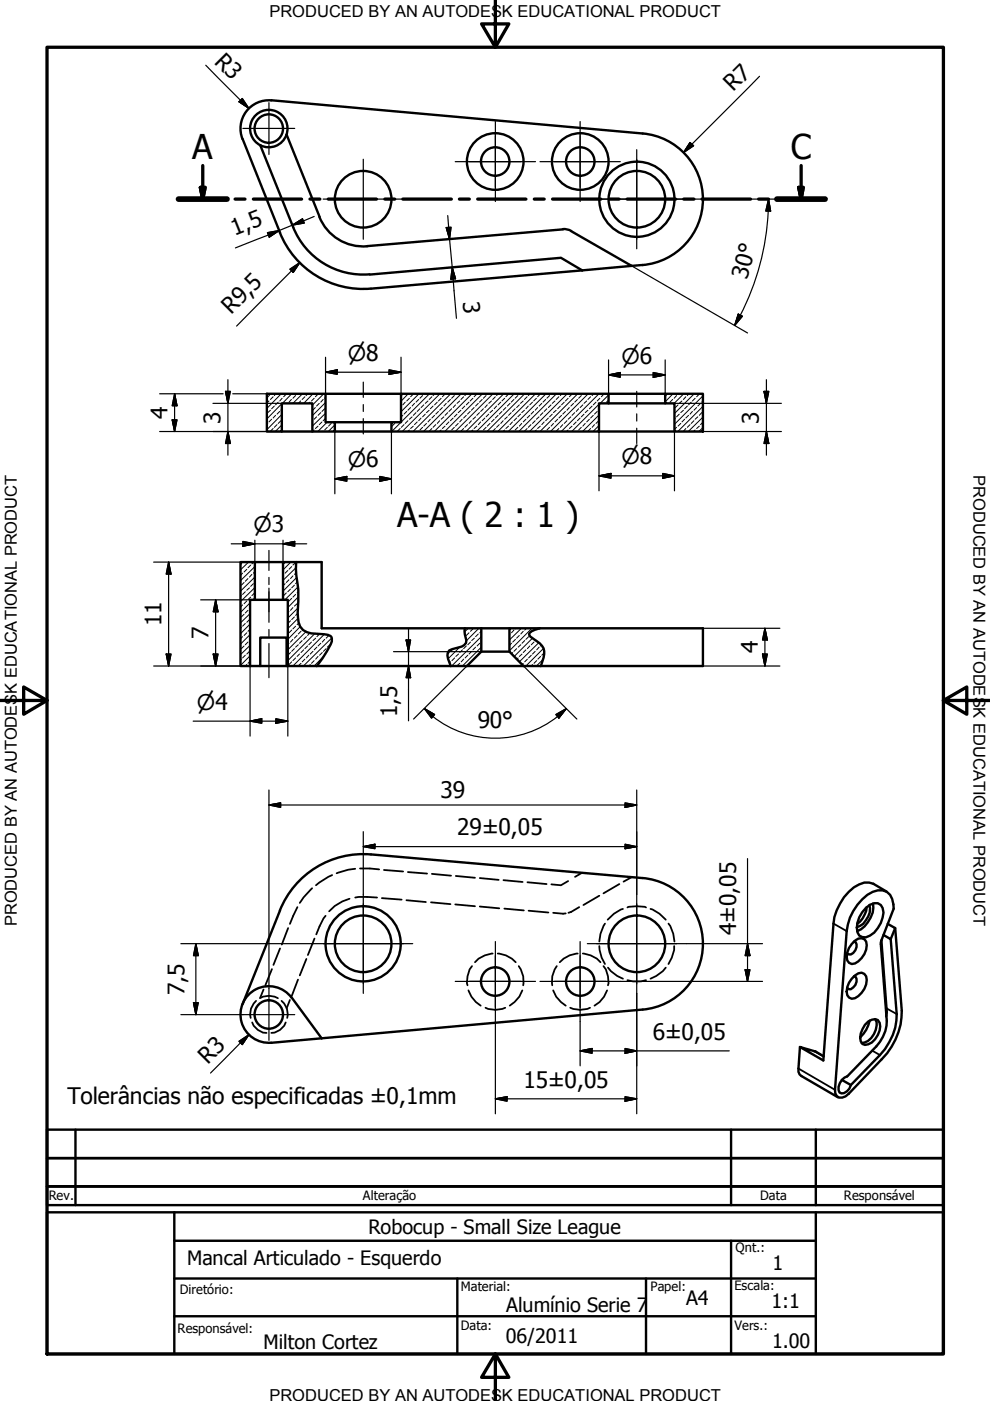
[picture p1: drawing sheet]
<svg xmlns="http://www.w3.org/2000/svg" width="210mm" height="297mm" viewBox="0 0 210 297" stroke-linecap="round" stroke-linejoin="round" font-family="sans-serif">
<!-- layer: Hidden (ISO) -->
<g fill="none" stroke="#000" stroke-width=".38">
<path d="M61.1 196.8l-1.3 3.5M63.1 192.3l-1.6 3.6M66.2 188.3l-1.8 1.9-.8 1.2M66.7 199l-1.4 3.5M69 194.2l-.4 .5-1.5 3.4M70.4 185.5l-.8 .4-2.6 1.8M74.1 190.5l-1.5 .6-1.6 1-1.2 1.1M75.3 184.2l-1.4 .2-2.5 .8M75.3 190.3l.8-.1 3.8 .1M76.3 184.1l4.1 .2M81 190.4l4.2 .3M81.4 184.5l4.1 .3"/>
<path d="M86.2 190.9l4.1 .3M86.5 184.9l4.1 .3M91.4 191.3l4.1 .4M91.6 185.3l4 .4M96.5 191.8l4.2 .3M96.6 185.7l4.1 .4M101.7 186.2l4 .3M101.7 192.2l4.2 .4M106.7 186.6l4.1 .4M106.9 192.6l4.2 .4M111.8 187.1l4.1 .3M112.1 193.1l4.2 .4"/>
<path d="M117.3 193.5l2.7 .2M120.5 186.8l-1.6 .9-2-.2M122.8 192.3l-2.3 1.2M123.4 185l-1.5 .9M127.1 189.9l-3.4 2M128.3 195.8l-1 2.2-.2 1.6M131.3 187.4l-3.3 2M132.1 192.7a7.4 7.4 0 0 0-3.3 2.3M133 192.4a7.8 7.8 0 0 1 4 0M133.9 186l-1.7 .9M137.9 192.7a7.4 7.4 0 0 1 3.3 2.3M141.7 195.8l.4 .5 .6 1.7 .3 1.6"/>
<path d="M53.5 216.8a3.4 3.4 0 0 0 3 2.2M54.3 212.2a3.6 3.6 0 0 0-1.2 3.6M55.1 211.6a3.8 3.8 0 0 1 3.8 0M55.9 209.8l-.7 1.7M57.7 205.5l-1.4 3.4M59.4 201.1l-1.4 3.5M59.7 212.2a3.5 3.5 0 0 1 1.2 3.6M60.6 216.8a3.4 3.4 0 0 1-3.1 2.2M61.5 212l-.7 1.8M63.2 207.7l-1.4 3.5M65 203.3l-1.4 3.5M99.3 210l.6 1.3 1 1.2 1 .7"/>
<path d="M100.1 204.8a5.2 5.2 0 0 0-1 4.1M102.9 213.7a5.2 5.2 0 0 0 4.2 0M104.5 202.2a5.6 5.6 0 0 0-3.8 1.8M105.5 202.2a5.6 5.6 0 0 1 3.8 1.8M110 204.8a5.2 5.2 0 0 1 .9 4.1M110.7 210l-.6 1.3-1 1.2-1 .7M117.3 210l.6 1.3 1 1.2 1.1 .7M118 204.8a5.2 5.2 0 0 0-.9 4.1M120.9 213.7a5.2 5.2 0 0 0 4.2 0M122.5 202.2a5.6 5.6 0 0 0-3.8 1.8M123.6 202.2a5.6 5.6 0 0 1 3.7 1.8M127.1 200.6l.5 2.5 .7 1.3"/>
<path d="M128 204.8a5.2 5.2 0 0 1 .9 4.1M128.7 210l-.6 1.3-1 1.2-1.1 .7M128.9 205.2l.6 .7 1.4 1 1.2 .6M133 207.8l1.2 .3h1.7l1.1-.3M141.2 205.2l-.7 .7-1.4 1-1.2 .6M142.9 200.6v.8l-.5 1.7-.7 1.3"/>
</g>
<!-- layer: Visible (ISO) -->
<g fill="none" stroke="#000" stroke-width=".51">
<path d="M55.2 30.8l7 17.4a16 16 0 0 0 16.2 10M57.5 21.3a6 6 0 0 0-6.1 8.2l8 19.8M57.5 21.3l78.8 7a14 14 0 0 1 12.7 14 14 14 0 0 1-12.8 13.9l-2.3 .2M60.7 28.6a4 4 0 0 1-5.5 2.2M60.7 28.6a4 4 0 0 0-2.2-5 4 4 0 0 0-5.1 2 4 4 0 0 0 1.8 5.2M60.8 28.6l7 17.4M59.3 49.3a19 19 0 0 0 19.3 11.9M67.7 46a10 10 0 0 0 10.2 6.2M119.3 48.6h.8l1 .4M119.4 48.6l-41.5 3.6M121.1 49l12.8 7.4M123.4 57.3l-4.5-2.6-40.5 3.5"/>
<path d="M123.4 57.3l-44.7 3.9M133.9 56.4l-10.5 .9M135 48.2a6 6 0 0 1-5.3-8.7 6 6 0 0 1 10.2-.8 6 6 0 0 1-3.9 9.5h-1M56.6 83.5h12.4v6h2v2h-4.8v-6h-6.4v6h-3.2zM59.8 91.5h6.4M69 83.5h16M71 91.5h12M71 89.5h12M85 83.5h44v2h-2v6h-44v-2h2zM127 91.5h16M129 85.5h12M129 83.5h12"/>
<path d="M141 83.5h8v8h-6v-6h-2zM51 119.2h3v8h-1v14h-2zM54 119.2h6M62.8 119.2h-2.8v8h1v14M62.8 119.2l-.1 1.4 .3 2.5a21.5 21.5 0 0 1 .1 6.8 4.6 4.6 0 0 0 1.2 3.7l1.7 .7a10 10 0 0 1 4.1 .6 1.45 1.45 0 0 1 0 1.7l-1.7 3-1.2 1.6M62.8 119.2h5.4v14h39.8M54 127.2h6M98.6 133.2v1.3l.3 1.2a1.63 1.63 0 0 1-1.7 1.6l-1.4 .4a1.39 1.39 0 0 0-.8 2l.6 1.5M102 133.2v5l-3 3M102 138.2h6M114.4 133.2h-6.4v5l3 3M114.4 133.2h34.6v8h-34.3"/>
<path d="M114.4 133.2a2.99 2.99 0 0 0-2.2 1.2l.3 .6 .4 .3a4.4 4.4 0 0 1 2.5 2.7l-.1 1.4-.6 1.8M53 141.2h2.2v-6h5.6v6h.2M55.2 141.2h5.6M61 141.2h53.7M59.3 193a19 19 0 0 1 19.4-11.8l57.5 5a14 14 0 0 1 12.8 13.9 14 14 0 0 1-12.7 13.9l-78.8 7.1a6 6 0 0 1-6-8.5 6 6 0 0 1 10.3-1.1M59.4 193l-8 19.9M181 199.6l.4 .2a1.81 1.81 0 0 1-1.4 2.6l-.4-.3M183.6 192.5a2.29 2.29 0 0 1 3.2-.6l.3 .6a5.6 5.6 0 0 1-1.7 5.2l-.9 .7a1.72 1.72 0 0 1-2 .1 1.72 1.72 0 0 1-.8-1.8 6 6 0 0 1 1.9-4.2zM183.8 192.3a5.2 5.2 0 0 1-2.1 3.6M184.3 191.9a4.2 4.2 0 0 1-2.6 4.7M185.1 191.6a5.8 5.8 0 0 1-3.4 5.8M186.9 199.4l1.1 15.2-.1 .9"/>
<path d="M189.4 191.8l.1 .8M189.8 196.8l1.4 17.5M61.8 211.5l6.4 8.6M180.6 207.5l1.4-1.1 .7-.2a1.7 1.7 0 0 1 .9 2.5 4.9 4.9 0 0 1-2.3 2.9l-.7 .2a1.7 1.7 0 0 1-1-2.5l.4-1zM180.6 200.1l.7-.7a1.42 1.42 0 0 1 2.3 .2 4.1 4.1 0 0 1-3 4.8 1.7 1.7 0 0 1-1-2.5l.4-.9zM181 207l.4 .1a1.81 1.81 0 0 1-1.4 2.6l-.4-.2M184.1 216.6l.7-.4 .7-.1a1.66 1.66 0 0 1 1 2.4 4 4 0 0 1-3.1 3 1.69 1.69 0 0 1-.9-2.4l.9-1.8zM184.4 216.4a6.8 6.8 0 0 1-2 3.5M185.5 216.1a3.4 3.4 0 0 1-.8 4l-.7 .6-1.3 .5M172.7 222.9l-3.1-.9 5 2.8M177 231.1a1.38 1.38 0 0 0 .6 1.5 1.38 1.38 0 0 0 1.7-.1l.7-.6M185.8 221.9l-6.2 6.3a2.67 2.67 0 0 0-1.6 3.4 1.53 1.53 0 0 0 2.1-.8l.3-.8-1.9-1"/>
<circle cx="57" cy="27.3" r="3"/>
<circle cx="105" cy="34.2" r="6"/>
<circle cx="105" cy="34.2" r="3"/>
<circle cx="123" cy="34.2" r="6"/>
<circle cx="123" cy="34.2" r="3"/>
<circle cx="77" cy="42.2" r="6"/>
<circle cx="135" cy="42.2" r="8"/>
<circle cx="57" cy="215.1" r="3"/>
<circle cx="77" cy="200.1" r="8"/>
<circle cx="77" cy="200.1" r="6"/>
<circle cx="105" cy="208.1" r="3"/>
<circle cx="123" cy="208.1" r="3"/>
<circle cx="135" cy="200.1" r="6"/>
</g>
<!-- layer: Visible Narrow (ISO) -->
<path d="M176.7 195.8l2.8 1.6M188 213.8l2.1 1.2M169.3 226.6l7.7 4.5M172.7 222.9l1.9 1.1M184.9 222.7l1.7 1" fill="none" stroke="#000" stroke-width=".38"/>
<path d="M187.3 198.2l1.5 .9 1.3 15.9a12.5 12.5 0 0 1-3.5 8.7l-6.2 6.3M188 189l-2.8-1.6a3.9 3.9 0 0 0-4.2 .7 11.6 11.6 0 0 0-4.3 7.7l-2.1 29M188.2 195.9l1.6 .9-1 2.3M189.4 191.8a2.9 2.9 0 0 0-4.4-2.7 10.8 10.8 0 0 0-5.5 8.3l-2.5 33.7M189.5 192.6l-2.7 7.2 1.2 16.7a7.8 7.8 0 0 1-2.2 5.4M191.2 214.3a14.4 14.4 0 0 1-4.3 10.3l-6.9 7.3M169.6 222l-.3 4.6v.7l.2 .5 8.2 4.8M172.7 222.9l1.9 1.1" fill="none" stroke="#000" stroke-width=".51"/>
<!-- layer: Section Line (ISO) -->
<g fill="none" stroke="#000" stroke-width=".7">
<path d="M42.5 39.7h1l-.5 2.5zM43 35.1v7.1M169.4 39.7h.9l-.4 2.5zM169.9 35.1v7.1M37.8 42.2h10.3M49.8 42.2h2.1M53.7 42.2h10.2M65.7 42.2h2.1M69.6 42.2h10.2M81.6 42.2h2.1M85.4 42.2h10.3M97.4 42.2h2.1"/>
<path d="M101.3 42.2h10.2M113.3 42.2h2.1M117.2 42.2h10.2M129.2 42.2h2.1M133 42.2h10.3M145 42.2h2.1M148.8 42.2h10.3M160.8 42.2h2.1M164.7 42.2h10.2"/>
</g>
<path d="M37.8 42.2h10.3M164.7 42.2h10.2" fill="none" stroke="#000" stroke-width="1.2"/>
<path d="M42.5 39.7l.5 2.5zM42.5 39.7h1l-.5 2.5zM169.4 39.7l.5 2.5zM169.4 39.7h.9l-.4 2.5z" fill="#000" stroke="#000" stroke-width=".7"/>
<!-- layer: Border (ISO) -->
<path d="M10 10h190v277.1h-190zM105 0v10l-2.9-4.9h5.8l-2.9 4.9M0 148.5h10l-5-2.8v5.7l5-2.9M200 148.5l5 2.9v-5.7l-5 2.8h10M105 287.1l2.9 4.9h-5.8l2.9-4.9v9.9" fill="none" stroke="#000" stroke-width=".7"/>
<!-- layer: Title (ANSI) -->
<path d="M10 257h190v30.1h-190zM37 257v30.1M173 257v30.1M37 279.1h136M37 271.1h136M97 271.1v16M155 263.1v24" fill="none" stroke="#000" stroke-width=".51"/>
<!-- layer: Title (ISO) -->
<path d="M10 239.5h190v6h-190h190v10h-190zM16 239.5v16M155 239.5v16M173 239.5v16M200 251.5h-190h190M37 263.1h136M137 271.1v16" fill="none" stroke="#000" stroke-width=".51"/>
<!-- layer: Hatch (ISO) -->
<g fill="none" stroke="#000" stroke-width=".21">
<path d="M56.8 89.8l-.2 .2M57 85l-.4 .5M57.3 87l-.5 .5M57.4 83.5l-.8 .9M57.6 88.9l-.6 .6M57.9 90.9l-.6 .5M57.9 84.1l-.6 .6M58.2 86.1l-.6 .6M58.4 88.1l-.5 .5M58.5 83.5l-.3 .4M58.7 90l-.5 .6M59 85.3l-.6 .5"/>
<path d="M59.3 87.2l-.6 .6M59.6 89.2l-.6 .6M59.6 83.5l-3 3.1M59.8 90.1l-1.4 1.4M59.8 87.9l-3.2 3.2M59.8 85.6l-3.2 3.2M59.8 91.2l-.3 .3M59.8 86.7l-.2 .3M59.8 84.4l-.5 .6M60.7 83.6l-.6 .5M61.8 84.7l-.5 .6M61.8 83.5l-1.9 2"/>
<path d="M62.7 83.9l-.6 .5M63 83.5l-.1 .1M63.8 85l-.6 .5M64.1 83.5l-2 2M64.6 84.1l-.5 .6M65.3 83.5l-.4 .4M65.7 85.3l-.2 .2M66.3 89.2l-.1 .1M66.4 83.5l-2 2M66.6 91.2l-.4 .3M66.6 84.4l-.6 .6M66.9 86.4l-.6 .6"/>
<path d="M67.1 88.4l-.5 .5M67.4 90.3l-.5 .6M67.4 83.6l-.5 .5M67.7 85.5l-.6 .6M68 87.5l-.6 .6M68.3 89.5l-.6 .5M68.5 91.4v.1M68.5 84.7l-.5 .6M68.6 83.5l-2.4 2.4M68.8 86.7l-.5 .5M69 87.6l-2.8 2.7M69 85.3l-2.8 2.8"/>
<path d="M69 88.7l-.5 .5M69 84.3l-.2 .1M69.3 89.5l-1.9 2M69.4 90.6l-.6 .6M70.2 89.8l-.5 .5M71 90.1l-1.4 1.4M71 91.2l-.2 .2M83.7 89.8l-.6 .5M84.8 90.9l-.5 .5M85.1 86.1l-.1 .1M85.4 88.1l-.4 .3M85.5 83.5l-.4 .4"/>
<path d="M85.7 90l-.6 .6M85.9 85.3l-.5 .5M86.2 87.2l-.5 .6M86.5 89.2l-.6 .6M86.6 83.5l-1.6 1.6M86.8 91.2l-.4 .3M86.8 84.4l-.6 .6M87.1 86.4l-.6 .6M87.4 88.4l-.6 .5M87.6 90.3l-.5 .6M87.6 83.6l-.5 .5M87.9 85.5l-.5 .6"/>
<path d="M88.2 87.5l-.6 .6M88.5 89.5l-.6 .5M88.8 91.4l-.1 .1M88.8 84.7l-.6 .6M88.8 83.5l-3.8 3.8M89 86.7l-.5 .5M89.3 88.6l-.5 .6M89.6 90.6l-.6 .6M89.6 83.9l-.6 .5M89.9 85.8l-.6 .6M89.9 83.5v.1M90.2 87.8l-.6 .6"/>
<path d="M90.4 89.8l-.5 .5M90.7 85l-.5 .5M91 87l-.6 .5M91.1 83.5l-8 8M91.2 88.9l-.5 .6M91.6 90.9l-.6 .5M91.6 84.1l-.6 .6M91.8 86.1l-.6 .6M92.1 88.1l-.5 .5M92.2 83.5l-.4 .4M92.4 90l-.6 .6M92.7 85.3l-.6 .5"/>
<path d="M93 87.2l-.6 .6M93.2 89.2l-.5 .6M93.3 83.5l-8 8M93.5 91.2l-.3 .3M93.5 84.4l-.5 .6M93.8 86.4l-.6 .6M94.1 88.4l-.6 .5M94.4 90.3l-.6 .6M94.4 83.6l-.6 .5M94.6 85.5l-.5 .6M94.9 87.5l-.5 .6M95.2 89.5l-.6 .5"/>
<path d="M95.5 91.4l-.1 .1M95.5 84.7l-.6 .6M95.6 83.5l-8 8M95.8 86.7l-.6 .5M96.1 88.6l-.6 .6M96.3 90.6l-.5 .6M96.3 83.9l-.5 .5M96.6 85.8l-.5 .6M96.7 83.5l-.1 .1M96.9 87.8l-.6 .6M97.2 89.8l-.6 .5M97.5 85l-.6 .5"/>
<path d="M97.7 87l-.5 .5M97.8 83.5l-8 8M98 88.9l-.5 .6M98.3 90.9l-.6 .5M98.3 84.1l-.6 .6M98.6 86.1l-.6 .6M98.9 88.1l-.6 .5M98.9 83.5l-.3 .4M99.1 90l-.5 .6M99.4 85.3l-.5 .5M99.7 87.2l-.6 .6M99.9 89.2l-.5 .6"/>
<path d="M100.1 83.5l-8 8M100.3 91.2l-.4 .3M100.3 84.4l-.6 .6M100.5 86.4l-.6 .6M100.8 88.4l-.5 .5M101.1 90.3l-.6 .6M101.1 83.6l-.6 .5M101.4 85.5l-.6 .6M101.7 87.5l-.6 .6M101.9 89.5l-.5 .5M102.2 91.4v.1M102.2 84.7l-.5 .6"/>
<path d="M102.3 83.5l-8 8M102.5 86.7l-.6 .5M102.8 88.6l-.6 .6M103.1 90.6l-.6 .6M103.1 83.9l-.6 .5M103.3 85.8l-.5 .6M103.4 83.5l-.1 .1M103.6 87.8l-.5 .6M103.9 89.8l-.6 .5M104.2 85l-.6 .5M104.5 87l-.6 .5M104.5 83.5l-8 8"/>
<path d="M104.8 88.9l-.6 .6M105 90.9l-.5 .5M105 84.1l-.5 .6M105.3 86.1l-.5 .6M105.6 88.1l-.6 .5M105.7 83.5l-.4 .4M105.9 90l-.6 .6M106.2 85.3l-.6 .5M106.4 87.2l-.5 .6M106.7 89.2l-.5 .6M106.8 83.5l-8 8M107 91.2l-.4 .3"/>
<path d="M107 84.4l-.6 .6M107.3 86.4l-.6 .6M107.6 88.4l-.6 .5M107.8 90.3l-.5 .6M107.8 83.6l-.5 .5M108.1 85.5l-.5 .6M108.4 87.5l-.6 .6M108.6 89.5l-.5 .5M109 91.4l-.1 .1M109 84.7l-.6 .6M109 83.5l-8 8M109.2 86.7l-.6 .5"/>
<path d="M109.5 88.6l-.5 .6M109.8 90.6l-.6 .6M109.8 83.9l-.6 .5M110.1 85.8l-.6 .6M110.2 83.5l-.1 .1M110.4 87.8l-.6 .6M110.6 89.8l-.5 .5M110.9 85l-.5 .5M111.2 87l-.6 .5M111.3 83.5l-8 8M111.5 88.9l-.6 .6M111.8 90.9l-.6 .5"/>
<path d="M111.8 84.1l-.6 .6M112 86.1l-.5 .6M112.3 88.1l-.5 .5M112.4 83.5l-.4 .4M112.6 90l-.6 .6M112.9 85.3l-.6 .5M113.2 87.2l-.6 .6M113.5 89.2l-.6 .6M113.5 83.5l-8 8M113.7 91.2l-.4 .3M113.7 84.4l-.5 .6M114 86.4l-.5 .6"/>
<path d="M114.3 88.4l-.6 .5M114.6 90.3l-.6 .6M114.6 83.6l-.6 .5M114.9 85.5l-.6 .6M115.1 87.5l-.5 .6M115.4 89.5l-.5 .5M115.7 91.4l-.1 .1M115.7 84.7l-.6 .6M115.8 83.5l-8 8M116 86.7l-.6 .5M116.3 88.6l-.6 .6M116.5 90.6l-.5 .6"/>
<path d="M116.5 83.9l-.5 .5M116.8 85.8l-.5 .6M116.9 83.5l-.1 .1M117.1 87.8l-.6 .6M117.3 89.8l-.5 .5M117.7 85l-.6 .5M117.9 87l-.6 .5M118 83.5l-8 8M118.2 88.9l-.5 .6M118.5 90.9l-.6 .5M118.5 84.1l-.6 .6M118.8 86.1l-.6 .6"/>
<path d="M119.1 88.1l-.6 .5M119.1 83.5l-.3 .4M119.3 90l-.5 .6M119.6 85.3l-.5 .5M119.9 87.2l-.6 .6M120.2 89.2l-.6 .6M120.3 83.5l-8 8M120.5 91.2l-.4 .3M120.5 84.4l-.6 .6M120.7 86.4l-.5 .6M121 88.4l-.5 .5M121.3 90.3l-.6 .6"/>
<path d="M121.3 83.6l-.6 .5M121.6 85.5l-.6 .6M121.9 87.5l-.6 .6M122.2 89.5l-.6 .5M122.4 91.4v.1M122.4 84.7l-.5 .6M122.5 83.5l-8 8M122.7 86.7l-.5 .5M123 88.6l-.6 .6M123.3 90.6l-.6 .6M123.3 83.9l-.6 .5M123.6 85.8l-.6 .6"/>
<path d="M123.6 83.5v.1M123.8 87.8l-.5 .6M124.1 89.8l-.5 .5M124.4 85l-.6 .5M124.7 87l-.6 .5M124.7 83.5l-8 8M125 88.9l-.6 .6M125.2 90.9l-.5 .5M125.2 84.1l-.5 .6M125.5 86.1l-.5 .6M125.8 88.1l-.6 .5M125.9 83.5l-.4 .4"/>
<path d="M126 90l-.5 .6M126.4 85.3l-.6 .5M126.6 87.2l-.6 .6M126.9 89.2l-.5 .6M127 90.2l-1.3 1.3M127 88l-3.5 3.5M127 85.7l-5.8 5.8M127 83.5l-8 8M127 91.4l-.1 .1M127 86.9l-.1 .1M127.2 84.4l-.6 .6M128 83.6l-.5 .5"/>
<path d="M129 83.7l-1.7 1.8M129 84.8l-.4 .5M141.5 83.6l-.5 .5M142.6 84.7l-.6 .6M142.7 83.5l-1.7 1.7M143.2 88.6l-.2 .2M143.4 90.6l-.4 .4M143.4 83.9l-.5 .5M143.8 85.8l-.6 .6M143.8 83.5v.1M144 87.8l-.6 .6M144.3 89.8l-.5 .5"/>
<path d="M144.6 85l-.6 .5M144.9 87l-.6 .5M145 83.5l-2.1 2M145.2 88.9l-.6 .6M145.4 90.9l-.5 .5M145.4 84.1l-.5 .6M145.7 86.1l-.5 .6M146 88.1l-.6 .5M146 83.5l-.3 .4M146.3 90l-.6 .6M146.6 85.3l-.6 .5M146.8 87.2l-.5 .6"/>
<path d="M147.1 89.2l-.5 .6M147.2 83.5l-4.2 4.2M147.4 91.2l-.3 .3M147.4 84.4l-.6 .6M147.7 86.4l-.6 .6M148 88.4l-.6 .5M148.3 90.3l-.6 .6M148.3 83.6l-.6 .5M148.5 85.5l-.5 .6M148.8 87.5l-.5 .6M149 90.7l-.9 .8M149 88.4l-3.1 3.1"/>
<path d="M149 86.2l-5.3 5.3M149 83.9l-6 6.1M149 89.5l-.5 .5M149 85.1l-.2 .2M51.2 119.6l-.2 .1M51.6 119.2l-.2 .1M52.7 119.2l-1.7 1.6M53.1 119.8l-.5 .6M53.8 119.2l-.4 .4M60.5 119.2l-.4 .4M61.7 119.2l-1.7 1.6M62.7 119.3l-.6 .5"/>
<path d="M51.2 139.7l-.2 .2M51.2 133l-.2 .2M51.2 126.3l-.2 .2M51.4 135l-.4 .4M51.4 128.3l-.4 .4M51.4 121.5l-.4 .5M51.8 137l-.6 .5M51.8 130.2l-.6 .6M51.8 123.5l-.6 .6M52 138.9l-.6 .6M52 132.2l-.6 .6M52 125.5l-.6 .5"/>
<path d="M52.3 134.2l-.5 .5M52.3 127.4l-.5 .6M52.3 120.7l-.5 .6M52.6 136.1l-.6 .6M52.6 129.4l-.6 .6M52.6 122.7l-.6 .5M52.9 138.1l-.6 .6M52.9 131.4l-.6 .5M52.9 124.6l-.6 .5M53 139.1l-2 2M53 132.3l-2 2.1M53 127.8l-2 2"/>
<path d="M53 135.7l-.1 .1M53 129l-.1 .1M53 136.8l-2 2M53 134.5l-2 2.1M53 130.1l-2 2M53 133.5l-.4 .3M53.1 126.6l-.5 .5M53.4 121.8l-.5 .6M53.7 123.7l-.6 .6M54 125.7l-.6 .6M54 123.5h.1M54 126.9l-.3 .3"/>
<path d="M54 124.6l-3 3M54 122.4l-3 2.9M54 120.1l-3 3M54 121.2l-.3 .3M60.1 121.8l-.1 .2M60.5 123.7l-.5 .5M60.7 125.7l-.6 .6M61 121l-.5 .5M61.3 136.4l-.3 .3M61.3 129.7l-.3 .2M61.3 122.9l-.6 .6M61.6 138.4l-.6 .5"/>
<path d="M61.6 131.6l-.6 .6M61.6 124.9l-.6 .6M61.8 133.6l-.5 .6M61.8 126.9l-.5 .5M61.8 120.1l-.5 .6M62.1 135.6l-.5 .5M62.1 128.8l-.5 .6M62.1 122.1l-.5 .6M62.4 137.5l-.6 .6M62.4 130.8l-.6 .6M62.4 124.1l-.6 .5M62.7 139.5l-.6 .6"/>
<path d="M62.7 132.8l-.6 .5M62.7 126l-.6 .6M62.8 120.3l-2.8 2.7M62.8 121.5l-.4 .3M62.9 122.5l-2.9 2.8M63 134.7l-.6 .6M63 128l-.6 .5M63 123.4l-.3 .3M63.1 130l-.4 .5M63.2 131.1l-2.2 2.2M63.2 128.9l-2.2 2.1M63.2 124.4l-2.8 2.8"/>
<path d="M63.2 126.5l-2.2 2.3M63.2 136.7l-.5 .5M63.2 125.5l-.2 .2M63.4 132.1l-.4 .3M63.5 138.7l-.5 .5M63.7 132.8l-2.7 2.8M63.8 133.8l-.6 .6M64.1 135.8l-.6 .6M64.3 133.5l-.2 .1M64.4 137.8l-.6 .6M64.6 139.7l-.5 .6M64.9 133.9l-3.9 3.9"/>
<path d="M65 135l-.6 .6M65.2 137l-.6 .5M65.5 138.9l-.5 .6M65.7 134.2l-.5 .5M66 136.1l-.5 .6M66.4 138.1l-.6 .6M66.7 134.4l-5.7 5.7M66.9 135.3l-.5 .5M67.2 137.2l-.6 .6M67.4 139.2l-.5 .5M67.8 134.4l-.6 .6M68 136.4l-.6 .6"/>
<path d="M68.3 138.4l-.5 .5M68.6 139.1l-2 2.1M68.8 134.5l-6.7 6.7M68.8 135.6l-.5 .5M69.2 137.5l-.6 .6M69.7 134.7l-.5 .6M70 136.7l-.6 .5M70.4 135.2l-6.1 6M95.2 138.4l-.3 .3M96.1 137.6l-.6 .5M96.4 139.5l-.6 .6M97.2 138.7l-.6 .5"/>
<path d="M97.5 137.1l-2.5 2.6M98 137.8l-.5 .6M98.3 139.7l-.5 .6M98.9 137l-.6 .5M99.2 138.9l-.6 .6M99.3 133.2l-.8 .8M99.4 134.2l-.5 .5M99.8 136.1l-.6 .6M100 138.1l-.6 .6M100.3 133.3l-.5 .5M100.6 135.3l-.6 .5M100.8 137.2l-.5 .6"/>
<path d="M101.4 134.4l-.6 .6M101.5 133.2l-2.6 2.7M101.7 136.4l-.5 .6M102 137.2l-4 4M102 135l-6.2 6.2M102 136.1h.1M102 133.8l-.3 .4M108.1 134.4l-.1 .1M108.3 133.2l-.3 .3M108.5 136.4l-.5 .4M108.7 138.4l-.2 .2M109 133.6l-.5 .6"/>
<path d="M109.3 135.6l-.6 .5M109.4 133.2l-.1 .1M109.5 137.5l-.5 .6M109.9 139.5l-.3 .2M110.1 134.7l-.6 .6M110.4 136.7l-.5 .5M110.6 133.2l-2.6 2.5M110.7 138.7l-.6 .5M110.9 133.8l-.5 .6M111.3 135.8l-.6 .6M111.5 137.8l-.6 .6M111.6 133.2l-.3 .4"/>
<path d="M111.8 139.7l-.5 .6M112.1 135l-.6 .6M112.3 137l-.5 .5M112.6 138.9l-.5 .6M112.8 133.2l-4.8 4.8M112.9 135.3l-3.9 3.9M113.2 136.1l-.6 .6M113.5 138.1l-.6 .6M113.5 135.7v.1M113.8 133.3l-.2 .2M114.2 136.3l-4.1 4M114.3 137.2l-.5 .6"/>
<path d="M114.6 139.2l-.6 .5M114.8 136.8l-.2 .2M115.1 139.8l-1.4 1.4M115.3 137.5l-3.8 3.7M115.4 138.4l-.5 .5M52.3 140.9l-.3 .3M53 140.2l-.4 .4M61.8 140.3l-.5 .6M63.8 140.6l-.6 .5M65.8 140.9l-.3 .3M66.6 140.1l-.6 .5M95.5 140.3l-.2 .2"/>
<path d="M97.5 140.6l-.6 .5M110.9 140.6l-.2 .3M112.9 140.9l-.3 .3M113.8 140.1l-.6 .5"/>
</g>
<!-- layer: Dimension (ISO) -->
<g fill="none" stroke="#000" stroke-width=".25">
<path d="M43.6 13.8l9.2 9.2M161 16.2l-16.1 16.2M50.7 21.6l.7-.7 1.4 2.1zM146.3 30.2l.8 .7-2.2 1.5zM56.7 49.3l2.5-.4-2.1 1.4zM61.5 57.1l2.1-1.4-1.4 2.1zM62 47.7l2.1-1.3 .4 .9zM63.6 55.7l-13.4 13.4M66.6 45.9l-16.7 6.7M94.6 48.2h1l-.3 2.5zM94.9 45.7l1.9 21.8M95.9 56.7l.7 2.4-1 .1z"/>
<path d="M133.9 56.4l24.6 14.2M143.5 42.2h22.6M162.9 42.2l.5 2.6h-1zM162.9 42.2a53.5 53.5 0 0 1-7.1 26.8M69 78.9l2.5-.5v1zM69 78.9h16M69 75.7v7.8M82.5 78.4l2.5 .5-2.5 .5zM85 75.7v7.8h-7.9M129 79.5l2.5-.5v1zM129 79.5h12M129 76.3v7.2"/>
<path d="M138.5 79l2.5 .5-2.5 .5zM141 76.3v7.2M156.5 66.6l.9 .4-1.6 2zM33.8 91.5h43.1M33.8 83.5h13.5M36.5 89h1l-.5 2.5zM37 83.5l.5 2.5h-1zM37 83.5v8M45.1 85.5h14.7M47.8 83h1l-.5 2.5zM48.3 91.5l.5 2.5h-1zM48.3 80.5v16"/>
<path d="M49.3 83.5h27.6M71 91.5v13.2M77.1 91.5h5.9v13.2M127 91.5v12.6M143 85.5h22.7M162 83h1l-.5 2.5zM162.5 91.5l.5 2.5h-1zM162.5 80.5v16M165.7 91.5h-22.7v12.6M32.6 119.2h18.4M35.8 119.2l.5 2.5h-1.1zM35.8 119.2v22"/>
<path d="M49 115.3h16M51.5 114.8l2.5 .5-2.5 .5zM54 114.5v4.7M60 115.3l2.5-.5v1zM60 114.5v4.7M71 101.5l2.5-.5v1zM71 101.5h12M80.5 101l2.5 .5-2.5 .5zM127 100.9l2.5-.5v1zM127 100.9h16M140.5 100.4l2.5 .5-2.5 .5zM35.2 138.7h1.1l-.5 2.5z"/>
<path d="M42.5 127.2h10.5M45.2 138.7h1l-.5 2.5zM45.7 127.2l.5 2.5h-1zM45.7 127.2v14M83.4 138.2h18.6M86.1 135.7h1l-.5 2.5zM86.6 133.2v19.6M149 133.2h16.4M161.7 138.7h1l-.5 2.5zM162.2 133.2l.5 2.5h-1zM162.2 133.2v8M32.6 141.2h20.4v14.9"/>
<path d="M41 152.9h20M53 152.9l2.5-.5v.9zM58.5 152.4l2.5 .5-2.5 .4zM61 141.2v14.9M83.4 141.2h15.6l-11.3 11.2M86.6 141.2l.5 2.5h-1zM90 150.2l2.1 1.3-.6 .8zM90 150.2l1.8 1.7M91.8 151.9a21.3 21.3 0 0 0 26.4 0M111 141.2l11.3 11.2M117.9 151.5l2.2-1.3-1.6 2.1zM120.1 150.2l-1.9 1.7"/>
<path d="M149 141.2h16.4M57 170.7l2.5-.5v1zM57 170.7h78M57 167.5v42.1M77 179.5l2.5-.5v.9zM77 179.5h58M77 176.3v13.3M132.5 179l2.5 .5-2.5 .4zM132.5 170.2l2.5 .5-2.5 .5zM135 167.5v22.1M158.5 182v26.1M38.4 200.1h28.1"/>
<path d="M38.4 215.1h13.1M41 212.6h1l-.5 2.5zM41.5 200.1l.5 2.5h-1zM41.5 200.1v15M52.8 219.4l-8.2 8.1M105 216.6v19.5M123 216.6v9.4M131.5 208.1h3.4M135 210.6v25.5M135.1 208.1h26.6M145.5 200.1h16.2M158 205.6h1l-.5 2.5z"/>
<path d="M158.5 200.1l.5 2.5h-1zM50.7 220.8l2.1-1.4-1.4 2.1zM105 233l2.5-.5v1zM105 233h30M123 222.8l2.5-.5v1zM123 222.8h31.6M132.5 222.3l2.5 .5-2.5 .5zM132.5 232.5l2.5 .5-2.5 .5z"/>
</g>
<g fill="#000" stroke="#000" stroke-width=".25">
<path d="M50.7 21.6l2.1 1.4zM50.7 21.6l.7-.7 1.4 2.1zM146.3 30.2l-1.4 2.2zM146.3 30.2l.8 .7-2.2 1.5zM57.1 50.3l2.1-1.4zM56.7 49.3l2.5-.4-2.1 1.4zM63.6 55.7l-1.4 2.1zM61.5 57.1l2.1-1.4-1.4 2.1zM62 47.7l2.1-1.3zM62 47.7l2.1-1.3 .4 .9zM94.6 48.2l.7 2.5zM94.6 48.2h1l-.3 2.5z"/>
<path d="M95.9 56.7l.7 2.4zM95.9 56.7l.7 2.4-1 .1zM162.9 42.2l.5 2.6zM162.9 42.2l.5 2.6h-1zM69 78.9l2.5-.5zM69 78.9l2.5-.5v1zM82.5 79.4l2.5-.5zM82.5 78.4l2.5 .5-2.5 .5zM129 79.5l2.5-.5zM129 79.5l2.5-.5v1zM138.5 80l2.5-.5zM138.5 79l2.5 .5-2.5 .5z"/>
<path d="M156.5 66.6l-.7 2.4zM156.5 66.6l.9 .4-1.6 2zM36.5 89l.5 2.5zM36.5 89h1l-.5 2.5zM37 83.5l.5 2.5zM37 83.5l.5 2.5h-1zM47.8 83l.5 2.5zM47.8 83h1l-.5 2.5zM48.3 91.5l.5 2.5zM48.3 91.5l.5 2.5h-1zM162 83l.5 2.5zM162 83h1l-.5 2.5z"/>
<path d="M162.5 91.5l.5 2.5zM162.5 91.5l.5 2.5h-1zM51.5 115.8l2.5-.5zM51.5 114.8l2.5 .5-2.5 .5zM60 115.3l2.5-.5zM60 115.3l2.5-.5v1zM71 101.5l2.5-.5zM71 101.5l2.5-.5v1zM80.5 102l2.5-.5zM80.5 101l2.5 .5-2.5 .5zM127 100.9l2.5-.5zM127 100.9l2.5-.5v1z"/>
<path d="M140.5 101.4l2.5-.5zM140.5 100.4l2.5 .5-2.5 .5zM35.2 138.7l.6 2.5zM35.2 138.7h1.1l-.5 2.5zM35.8 119.2l.5 2.5zM35.8 119.2l.5 2.5h-1.1zM45.2 138.7l.5 2.5zM45.2 138.7h1l-.5 2.5zM45.7 127.2l.5 2.5zM45.7 127.2l.5 2.5h-1zM86.1 135.7l.5 2.5zM86.1 135.7h1l-.5 2.5z"/>
<path d="M161.7 138.7l.5 2.5zM161.7 138.7h1l-.5 2.5zM162.2 133.2l.5 2.5zM162.2 133.2l.5 2.5h-1zM53 152.9l2.5-.5zM53 152.9l2.5-.5v.9zM58.5 153.3l2.5-.4zM58.5 152.4l2.5 .5-2.5 .4zM86.6 141.2l.5 2.5zM86.6 141.2l.5 2.5h-1zM90 150.2l2.1 1.3zM90 150.2l2.1 1.3-.6 .8z"/>
<path d="M120.1 150.2l-1.6 2.1zM117.9 151.5l2.2-1.3-1.6 2.1zM57 170.7l2.5-.5zM57 170.7l2.5-.5v1zM77 179.5l2.5-.5zM77 179.5l2.5-.5v.9zM132.5 179.9l2.5-.4zM132.5 179l2.5 .5-2.5 .4zM132.5 171.2l2.5-.5zM132.5 170.2l2.5 .5-2.5 .5zM41 212.6l.5 2.5zM41 212.6h1l-.5 2.5z"/>
<path d="M41.5 200.1l.5 2.5zM41.5 200.1l.5 2.5h-1zM158 205.6l.5 2.5zM158 205.6h1l-.5 2.5zM158.5 200.1l.5 2.5zM158.5 200.1l.5 2.5h-1zM52.8 219.4l-1.4 2.1zM50.7 220.8l2.1-1.4-1.4 2.1zM105 233l2.5-.5zM105 233l2.5-.5v1zM123 222.8l2.5-.5zM123 222.8l2.5-.5v1z"/>
<path d="M132.5 223.3l2.5-.5zM132.5 222.3l2.5 .5-2.5 .5zM132.5 233.5l2.5-.5zM132.5 232.5l2.5 .5-2.5 .5z"/>
</g>
<!-- layer: Centerline (ISO) -->
<path d="M77 81v3.3M77 85.8v1.4M77 88.8v3.2M135 83v3.3M135 87.7v1.6M135 90.8v3.2M57 116.7v4.3M57 122.4v1.5M57 124.7v7.2M57 133.5v1.4M57 136.4v7.3" fill="none" stroke="#000" stroke-width=".25"/>
<!-- layer: Center Mark (ISO) -->
<g fill="none" stroke="#000" stroke-width=".25">
<path d="M51.5 27.2h11M57 21.8v11M77 33.8v16.9M96.5 34.3h17M99.5 34.3h11M105 28.8v10.9M105 25.8v16.9M114.5 34.3h17M117.5 34.3h11M123 28.8v10.9M123 25.8v16.9M135 33.8v16.9"/>
<path d="M135 31.7v21.1M68.5 42.2h17M124.5 42.2h21M126.5 42.2h17M77 191.6v17M77 189.6v21M105 199.6v17M123 199.6v17M135 191.6v17M135 189.6v21M51.5 215.1h11M57 209.6v11"/>
<path d="M66.5 200.1h21M68.5 200.1h17M96.5 208.1h17M99.5 208.1h11M105 202.6v11M114.5 208.1h17M117.5 208.1h11M123 202.6v11M124.5 200.1h21M126.5 200.1h17"/>
</g>
<g font-size="7.2">
<text x="40.8" y="33.8">A</text>
<text x="167.6" y="33.6">C</text>
<text x="84.2" y="111.8">A-A ( 2 : 1 )</text>
</g>
<g font-size="4.8">
<text x="45.3" y="13.3" transform="rotate(45 45.3 13.3)">R3</text>
<text x="155.4" y="19.6" transform="rotate(-45 155.4 19.6)">R7</text>
<text x="49.7" y="50.1" transform="rotate(-22 49.7 50.1)">1,5</text>
<text x="158.4" y="59.3" transform="rotate(-75 158.4 59.3)">30°</text>
<text x="98.1" y="64" transform="rotate(85 98.1 64)">3</text>
<text x="49" y="66.9" transform="rotate(-45 49 66.9)">R9,5</text>
<text x="35.5" y="88.8" transform="rotate(-90 35.5 88.8)">4</text>
<text x="46.7" y="89.8" transform="rotate(-90 46.7 89.8)">3</text>
<text x="160.9" y="89.8" transform="rotate(-90 160.9 89.8)">3</text>
<text x="34.2" y="132.8" transform="rotate(-90 34.2 132.8)">11</text>
<text x="44.2" y="135.5" transform="rotate(-90 44.2 135.5)">7</text>
<text x="160.7" y="138.5" transform="rotate(-90 160.7 138.5)">4</text>
<text x="84.2" y="152.1" transform="rotate(-90 84.2 152.1)">1,5</text>
<text x="101.3" y="154.4">90°</text>
<text x="93.4" y="169.1">39</text>
<text x="97" y="177.1">29±0,05</text>
<text x="156.1" y="198.3" transform="rotate(-90 156.1 198.3)">4±0,05</text>
<text x="39.1" y="210.9" transform="rotate(-90 39.1 210.9)">7,5</text>
<text x="138.4" y="220.4">6±0,05</text>
<text x="44.1" y="225.8" transform="rotate(-45 44.1 225.8)">R3</text>
<text x="111" y="230.6">15±0,05</text>
<text x="14.3" y="234.1">Tolerâncias não especificadas ±0,1mm</text>
</g>
<g font-size="4.6">
<text x="73.7" y="76.5">⌀8</text>
<text x="131.8" y="77.1">⌀6</text>
<text x="73.7" y="99.1">⌀6</text>
<text x="131.8" y="98.5">⌀8</text>
<text x="53.7" y="112.9">⌀3</text>
<text x="41.7" y="150.5">⌀4</text>
</g>
<g font-size="4.2">
<text x="78.1" y="261.5">Robocup - Small Size League</text>
<text x="39.7" y="268.2">Mancal Articulado - Esquerdo</text>
<text x="163.8" y="269.2">1</text>
<text x="107.3" y="278.2">Alumínio Serie 7</text>
<text x="145.5" y="276.7">A4</text>
<text x="163.6" y="277.2">1:1</text>
<text x="55.9" y="286.1">Milton Cortez</text>
<text x="107.3" y="284.7">06/2011</text>
<text x="163.7" y="285.9">1.00</text>
</g>
<g font-size="3.5">
<text x="57.1" y="3.6">PRODUCED BY AN AUTODESK EDUCATIONAL PRODUCT</text>
<text x="206.4" y="100.7" transform="rotate(90 206.4 100.7)">PRODUCED BY AN AUTODESK EDUCATIONAL PRODUCT</text>
<text x="3.6" y="196.4" transform="rotate(-90 3.6 196.4)">PRODUCED BY AN AUTODESK EDUCATIONAL PRODUCT</text>
<text x="57.1" y="297">PRODUCED BY AN AUTODESK EDUCATIONAL PRODUCT</text>
</g>
<g font-size="2.7">
<text x="10.4" y="254.5">Rev.</text>
<text x="77" y="254.5">Alteração</text>
<text x="161.2" y="254.5">Data</text>
<text x="178.9" y="254.4">Responsável</text>
<text x="156" y="265.4">Qnt.:</text>
<text x="38.1" y="274.4">Diretório:</text>
<text x="97.7" y="273.7">Material:</text>
<text x="137.9" y="273.8">Papel:</text>
<text x="155.7" y="273.6">Escala:</text>
<text x="97.7" y="282">Data:</text>
<text x="155.7" y="282">Vers.:</text>
<text x="37.7" y="282.6">Responsável:</text>
</g>
</svg>
